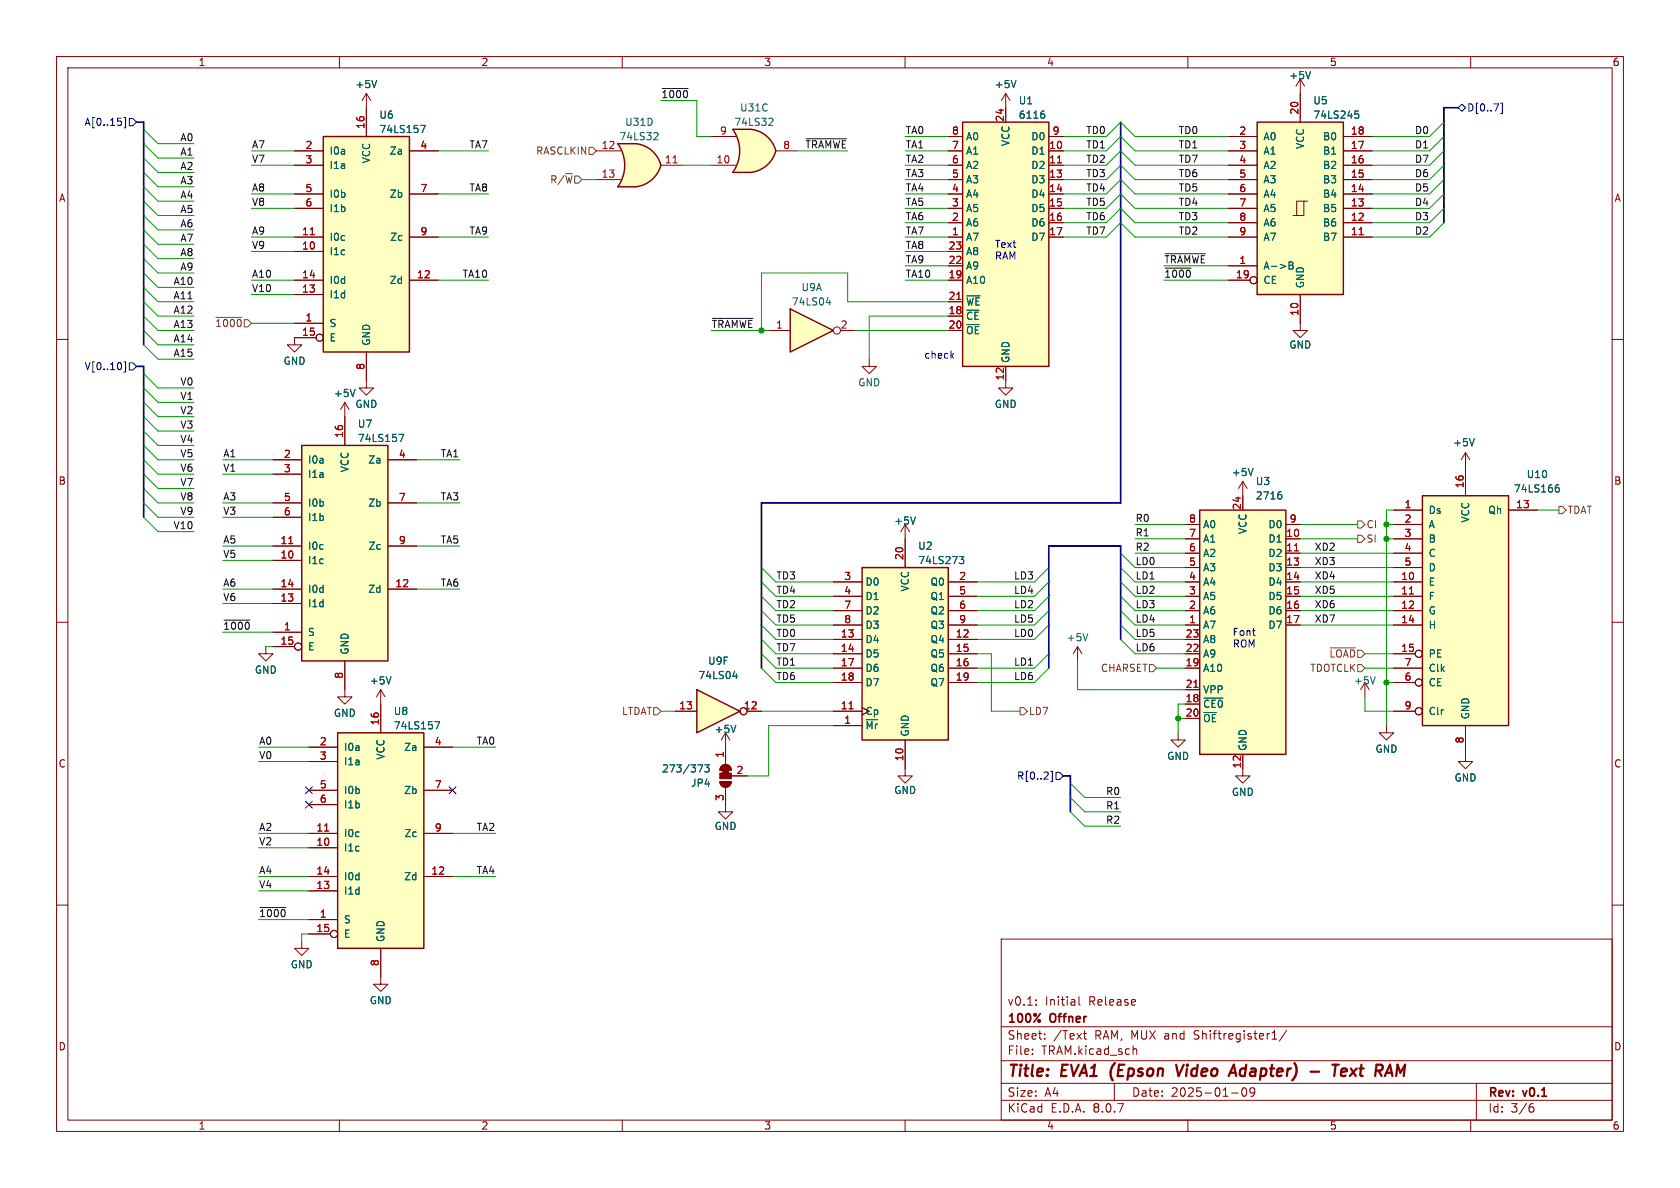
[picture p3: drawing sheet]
<svg xmlns="http://www.w3.org/2000/svg" width="297mm" height="210mm" viewBox="0 0 297 210" stroke-linecap="round" stroke-linejoin="round" font-family="sans-serif">
<g fill="none" stroke="#840000" stroke-width=".18">
<path d="M10 10h277v190h-277zM12 12h273v186h-273zM60 10v2M110 10v2M160 10v2M210 10v2M260 10v2M10 60h2M285 60h2M10 110h2M285 110h2M10 160h2"/>
<path d="M177 166h108v32h-108zM183.2 177.6v.1M183.2 176.8v.1M190.7 176.2v1.3l.3 .2M285 160h2M60 198v2M110 198v2M160 198v2M177 194.5h108M177 191.5h108M177 187.5h108M177 181.5h108"/>
<path d="M182.5 186.3v.1M182.5 185.5v.1M184.7 183.6v.1M184.7 182.8v.1M191.5 182.7h.6M191.7 182.2v1.3l.4 .2M197 191.5v3M200.4 185.5h.5l.1 .9M210 198v2M217.7 193.2h1.2M219.7 192.4a.81 .81 0 0 0 .3 1.4l.2-.1 .2-.5-.2-.8M221 192.4v.5l.1 .3h.4l.3-.3"/>
<path d="M221.7 192.4a.99 .99 0 0 1-.3 1.4h-.3M224.9 183.7h.8M225 182.6l.3-.4v1.5M227.5 182.1l-1.3 2M260 198v2M261 191.5v6.5M270.6 195.7h.4l.2 .3-.1 .5-.5 .1M271 195.1l-.4 .1"/>
</g>
<path d="M196.4 189.3v1.1M207.9 188.2l.4 2 1-2M217.5 189.6h.9M218.1 188.2l.4 2M231.7 189.4h1.5M235.6 188.2h1.1M236.1 188.2l-.2 2M237.1 189.5l1-.1-.1-.4-.2-.1-.5 .1-.2 .9 .2 .3 .6-.1M238.8 188.9l.9 1.3M239.8 188.9l-1.2 1.3M247.6 189.6l-.5-1.4-.3 2" fill="none" stroke="#840000" stroke-width=".4"/>
<path d="M212.1 90.2h15.2v43.2h-15.2z" fill="#ffffc2"/>
<path d="M212.1 90.2h15.2v43.2h-15.2z" fill="none" stroke="#840000" stroke-width=".25"/>
<g fill="none" stroke="#840000" stroke-width=".18">
<path d="M61 71.1l-.8 1.3M61 71.1v2.6M61 71.1l.7 1.3M64.8 67.3v1.3h1.2l-1.2 1.3-1.3-1.3h1.3M209.5 95.3h2.6M209.5 97.8h2.6M209.5 92.7h2.6M219.7 87.6v2.6M227.3 95.3h2.6M227.3 97.8h2.6M227.3 92.7h2.6M209.5 110.5h2.6"/>
<path d="M209.5 100.3h2.6M209.5 102.9h2.6M209.5 105.4h2.6M209.5 108h2.6M209.5 118.1h2.6M209.5 115.6h2.6M209.5 113h2.6M227.3 110.5h2.6M227.3 100.3h2.6M227.3 102.9h2.6M227.3 105.4h2.6M227.3 108h2.6"/>
<path d="M160 135.9v1.3h1.3l-1.3 1.2-1.3-1.2h1.3M209.5 124.5h2.6M209.5 127h2.6M209.5 121.9h2.6M219.7 133.4v2.5"/>
</g>
<path d="M228.8 97.4h.8M211.1 121.5h.7" fill="none" stroke="#a90000" stroke-width=".18"/>
<path d="M62.8 68.8l-.4 1.3M226.2 86.9h.3M226.4 87.4l.2 .3v.3l-.2 .2M212.8 123.4h3.4" fill="none" stroke="#006464" stroke-width=".18"/>
<path d="M152.4 100.3h15.2v30.5h-15.2z" fill="#ffffc2"/>
<path d="M152.4 100.3h15.2v30.5h-15.2z" fill="none" stroke="#840000" stroke-width=".25"/>
<g fill="none" stroke="#840000" stroke-width=".18">
<path d="M153.7 63.5v1.3h1.2l-1.2 1.2-1.3-1.2h1.3M177.8 67.3v1.3h1.3l-1.3 1.3-1.3-1.3h1.3M160 95.3v5M147.3 113h5.1M147.3 115.6h5.1M147.3 118.1h5.1M147.3 102.9h5.1M147.3 105.4h5.1M147.3 108h5.1M147.3 110.5h5.1M167.6 113h5.1M167.6 115.6h5.1"/>
<path d="M167.6 118.1h5.1M167.6 102.9h5.1M167.6 105.4h5.1M167.6 108h5.1M167.6 110.5h5.1M61 121.9v1.3h1.2l-1.2 1.3-1.3-1.3h1.3M147.3 128.3h5.1M147.3 125.7h5.1M147.3 120.7h5.1M160 130.8v5.1M167.6 120.7h5.1"/>
</g>
<path d="M150.1 125.3h.7" fill="none" stroke="#a90000" stroke-width=".18"/>
<path d="M169.6 98.4h.8l-.5 .5 .4 .1 .1 .4-.3 .2h-.3" fill="none" stroke="#006464" stroke-width=".18"/>
<path d="M59.7 129.5h15.2v38.1h-15.2z" fill="#ffffc2"/>
<path d="M59.7 129.5h15.2v38.1h-15.2z" fill="none" stroke="#840000" stroke-width=".25"/>
<g fill="none" stroke="#840000" stroke-width=".18">
<path d="M54.6 132.1h5.1M54.6 134.6h5.1M54.6 139.7h5.1M67.3 124.5v5M74.9 132.1h5.1M74.9 139.7h5.1M54.6 149.9h5.1M54.6 147.3h5.1M54.6 154.9h5.1M54.6 157.5h5.1M54.6 142.2h5.1M74.9 147.3h5.1"/>
<path d="M74.9 154.9h5.1M54.6 162.6h5.1M54.6 165.1h3.8M67.3 167.6v5.1"/>
<circle cx="59.1" cy="165.1" r=".63"/>
</g>
<path d="M57.4 146.9h.7" fill="none" stroke="#a90000" stroke-width=".18"/>
<path d="M76.9 127.6h.8l-.5 1.2" fill="none" stroke="#006464" stroke-width=".18"/>
<path d="M222.2 21.6h15.3v30.5h-15.3z" fill="#ffffc2"/>
<g fill="none" stroke="#840000" stroke-width=".18">
<path d="M229.9 16.5v5.1M217.2 39.4h5M217.2 36.8h5M217.2 34.3h5M217.2 31.8h5M217.2 29.2h5M217.2 26.7h5M217.2 24.1h5M230.5 35.6h-1.3v2.5M231.1 35.6h-.6v2.5h-1.9M237.5 39.4h5.1M237.5 36.8h5.1"/>
<path d="M237.5 34.3h5.1M237.5 31.8h5.1M237.5 29.2h5.1M237.5 26.7h5.1M237.5 24.1h5.1M217.2 47h5M217.2 41.9h5M217.2 49.5h3.8M229.9 52.1v5.1M237.5 41.9h5.1"/>
<circle cx="221.6" cy="49.5" r=".63"/>
</g>
<path d="M222.2 21.6h15.3v30.5h-15.3z" fill="none" stroke="#840000" stroke-width=".25"/>
<path d="M239.6 19.6h.6M239.7 20.1h.3l.2 .3-.1 .4-.4 .1M227.9 46.3h.4l.3 .2-.3 .4 .3 .1v.3l-.2 .3h-.5zM227.9 46.9h.4" fill="none" stroke="#006464" stroke-width=".18"/>
<path d="M240.3 41.5h.7" fill="none" stroke="#a90000" stroke-width=".18"/>
<path d="M53.3 78.7h15.3v38.1h-15.3z" fill="#ffffc2"/>
<path d="M53.3 78.7h15.3v38.1h-15.3z" fill="none" stroke="#840000" stroke-width=".25"/>
<g fill="none" stroke="#840000" stroke-width=".18">
<path d="M61 73.7v5M48.3 99.1h5M48.3 96.5h5M48.3 81.3h5M48.3 83.8h5M48.3 88.9h5M48.3 91.4h5M68.6 96.5h5.1M68.6 81.3h5.1M68.6 88.9h5.1M47 114.3v1.3h1.3l-1.3 1.2-1.3-1.2h1.3M48.3 111.8h5"/>
<path d="M48.3 104.1h5M48.3 106.7h5M48.3 114.3h3.8M61 116.8v5.1M68.6 104.1h5.1M190.5 114.3l-.8 1.3M190.5 114.3v2.5M190.5 114.3l.8 1.3"/>
<circle cx="52.7" cy="114.3" r=".63"/>
</g>
<path d="M51 96.1h.8" fill="none" stroke="#a90000" stroke-width=".18"/>
<path d="M70.5 76.8h.9l-.6 1.2M192.3 112l-.4 1.3" fill="none" stroke="#006464" stroke-width=".18"/>
<path d="M170.2 21.6h15.2v43.2h-15.2z" fill="#ffffc2"/>
<path d="M170.2 21.6h15.2v43.2h-15.2z" fill="none" stroke="#840000" stroke-width=".25"/>
<g fill="none" stroke="#840000" stroke-width=".18">
<path d="M64.8 16.5l-.8 1.3M64.8 16.5v2.6M64.8 16.5l.7 1.3M177.8 16.5v5.1M177.8 16.5l-.8 1.3M177.8 16.5l.8 1.3M229.9 14l-.8 1.2M229.9 14v2.5M229.9 14l.7 1.2M167.6 26.7h2.6M167.6 29.2h2.6M167.6 31.8h2.6"/>
<path d="M167.6 34.3h2.6M167.6 36.8h2.6M167.6 39.4h2.6M167.6 24.1h2.6M185.4 26.7h2.6M185.4 29.2h2.6M185.4 31.8h2.6M185.4 34.3h2.6M185.4 36.8h2.6M185.4 39.4h2.6M185.4 24.1h2.6M52.1 59.7v1.3h1.2l-1.2 1.2-1.3-1.2h1.3"/>
<path d="M167.6 41.9h2.6M167.6 55.9h2.6M167.6 49.5h2.6M167.6 58.4h2.6M167.6 53.3h2.6M167.6 47h2.6M167.6 44.5h2.6M185.4 41.9h2.6M177.8 64.8v2.5M67.3 121.9l-.8 1.3M67.3 121.9v2.6M67.3 121.9l.8 1.3"/>
<path d="M127.3 138.2h2a1.02 1.02 0 0 1-1 1 1.02 1.02 0 0 1-1-1zM127.5 135.4a1.02 1.02 0 0 1 1.2-.2 1.02 1.02 0 0 1 .6 .9h-2zM128.3 139.2v4.3h1.2l-1.2 1.3-1.3-1.3h1.3M128.3 129.5v5.6M128.3 129.5l-.8 1.3M128.3 129.5l.7 1.3M129.3 137.2h2.8M208.3 129.5v1.3h1.2l-1.2 1.3-1.3-1.3h1.3M219.7 135.9v1.3h1.3l-1.3 1.2-1.3-1.2h1.3M241.3 120.7l-.8 1.2M241.3 120.7v2.5M241.3 120.7l.8 1.2"/>
<path d="M53.3 166.4v1.2h1.3l-1.3 1.3-1.2-1.3h1.2M67.3 172.7v1.3h1.3l-1.3 1.3-1.3-1.3h1.3"/>
</g>
<path d="M186.9 28.8h.8M169.2 52.9h.7" fill="none" stroke="#a90000" stroke-width=".18"/>
<path d="M66.6 14.2l-.4 1.3M179.6 14.2l-.4 1.3M184.3 19.6h.3M231.7 12.6l-.4 1.3M184.5 20.1l.2 .3v.3l-.2 .2M170.9 52.3h2.4M69.1 119.6l-.4 1.3M243.1 119.6l-.4 1.3M123.4 135.2h.8l-.5 1.3M124.6 135.2h.8l-.4 .5 .3 .1v.5l-.2 .2-.5-.2M130.1 128.2l-.4 1.3" fill="none" stroke="#006464" stroke-width=".18"/>
<g fill="#840000" stroke="#840000" stroke-width=".18">
<path d="M127.8 136.1h1v.6h-1z"/>
<path d="M127.5 135.4a1.02 1.02 0 0 1 1.2-.2 1.02 1.02 0 0 1 .6 .9h-2z"/>
<path d="M127.3 136.7h2v1h-2z"/>
<path d="M127.3 138.2h2a1.02 1.02 0 0 1-1 1 1.02 1.02 0 0 1-1-1z"/>
</g>
<path d="M251.5 87.6h15.2v40.7h-15.2z" fill="#ffffc2"/>
<path d="M251.5 87.6h15.2v40.7h-15.2z" fill="none" stroke="#840000" stroke-width=".25"/>
<g fill="none" stroke="#840000" stroke-width=".18">
<path d="M246.4 90.2h5.1M246.4 92.7h5.1M246.4 95.3h5.1M246.4 97.8h5.1M259.1 82.6v5M266.7 90.2h5.1M246.4 102.9h5.1M246.4 105.4h5.1M246.4 108h5.1M246.4 110.5h5.1M246.4 115.6h3.8M246.4 100.3h5.1"/>
<path d="M246.4 118.1h5.1M246.4 120.7h3.8M246.4 125.7h3.8M259.1 128.3v5.1"/>
<circle cx="250.8" cy="115.6" r=".63"/>
<circle cx="250.8" cy="120.6" r=".63"/>
<circle cx="250.8" cy="125.7" r=".63"/>
</g>
<path d="M249.2 105h.7" fill="none" stroke="#a90000" stroke-width=".18"/>
<path d="M275.1 86.2h.3l.3 .2-.1 .5h-.5M275.6 85.7l-.5 .1" fill="none" stroke="#006464" stroke-width=".18"/>
<path d="M57.1 24.1h15.3v38.1h-15.3z" fill="#ffffc2"/>
<path d="M57.1 24.1h15.3v38.1h-15.3z" fill="none" stroke="#840000" stroke-width=".25"/>
<g fill="none" stroke="#840000" stroke-width=".18">
<path d="M64.8 19.1v5M52.1 26.7h5M52.1 29.2h5M52.1 34.3h5M52.1 36.8h5M72.4 26.7h5.1M72.4 34.3h5.1M52.1 57.2h5M52.1 44.5h5M52.1 41.9h5M52.1 49.5h5M52.1 52.1h5"/>
<path d="M52.1 59.7h3.8M72.4 41.9h5.1M72.4 49.5h5.1M64.8 62.2v5.1"/>
<circle cx="56.5" cy="59.7" r=".63"/>
</g>
<path d="M54.9 41.5h.7" fill="none" stroke="#a90000" stroke-width=".18"/>
<path d="M74.3 22.2h.9l-.6 1.2" fill="none" stroke="#006464" stroke-width=".18"/>
<path d="M139.7 54.6l7.6 3.8-7.6 3.8z" fill="#ffffc2"/>
<path d="M139.7 54.6l7.6 3.8-7.6 3.8z" fill="none" stroke="#840000" stroke-width=".25"/>
<g fill="none" stroke="#840000" stroke-width=".18">
<path d="M135.9 58.4h3.8M148.6 58.4h2.5"/>
<circle cx="148" cy="58.4" r=".63"/>
</g>
<path d="M146.1 53.5h.8M146.7 53.1v.8" fill="none" stroke="#006464" stroke-width=".18"/>
<path d="M111.8 27.9l5 1.3a5.2 5.2 0 0 1-4.4 3.8z" fill="#ffffc2" stroke="#ffffc2" stroke-width=".18"/>
<path d="M109.2 33h3.2M109.2 25.4h3.2" fill="none" stroke="#ffffc2" stroke-width=".18"/>
<path d="M109.2 25.4h3.2v7.6h-3.2a6.7 6.7 0 0 0 0-7.6z" fill="#ffffc2"/>
<g fill="#ffffc2" stroke="#ffffc2" stroke-width=".18">
<path d="M112.4 25.4a5.1 5.1 0 0 1 4.4 3.8l-4.9 1.3z"/>
<path d="M132.1 25.3l5.1 1.4a5.2 5.2 0 0 1-4.5 3.8z"/>
</g>
<path d="M112.4 25.4h-3.2a6.6 6.6 0 0 1 0 7.6h3.2M112.4 25.4a5.1 5.1 0 0 1 4.4 3.8 5.2 5.2 0 0 1-4.4 3.8" fill="none" stroke="#840000" stroke-width=".25"/>
<path d="M105.4 26.7h4.3M105.4 31.8h4.3M116.8 29.2h3.8M259.1 80l-.8 1.3M259.1 80v2.6M259.1 80l.7 1.3M245.1 128.3v1.2h1.3l-1.3 1.3-1.3-1.3h1.3M259.1 133.4v1.2h1.2l-1.2 1.3-1.3-1.3h1.3" fill="none" stroke="#840000" stroke-width=".18"/>
<path d="M119 28.8h.7" fill="none" stroke="#a90000" stroke-width=".18"/>
<path d="M115.8 23.4l.4 .1 .1 .3-.8 .9h.8M260.6 77.5l-.4 1.3" fill="none" stroke="#006464" stroke-width=".18"/>
<path d="M129.5 30.5h3.2M129.5 22.9h3.2" fill="none" stroke="#ffffc2" stroke-width=".18"/>
<path d="M129.5 22.9h3.2v7.6h-3.2a6.7 6.7 0 0 0 0-7.6z" fill="#ffffc2"/>
<path d="M132.7 22.9a5.1 5.1 0 0 1 4.5 3.8l-5 1.3z" fill="#ffffc2" stroke="#ffffc2" stroke-width=".18"/>
<path d="M129.5 22.9h3.2a5.1 5.1 0 0 1 4.5 3.8 5.2 5.2 0 0 1-4.5 3.8h-3.2a6.6 6.6 0 0 0 0-7.6z" fill="none" stroke="#840000" stroke-width=".25"/>
<path d="M125.7 29.2h4.3M125.7 24.1h4.3M137.2 26.7h3.8M160 92.7l-.7 1.3M160 92.7v2.6M160 92.7l.8 1.3" fill="none" stroke="#840000" stroke-width=".18"/>
<path d="M136.1 20.9l.4 .1 .1 .3-.7 .9h.7M161.8 91.4l-.4 1.3" fill="none" stroke="#006464" stroke-width=".18"/>
<path d="M123.2 121.9l7.6 3.8-7.6 3.8z" fill="#ffffc2"/>
<path d="M123.2 121.9l7.6 3.8-7.6 3.8z" fill="none" stroke="#840000" stroke-width=".25"/>
<g fill="none" stroke="#840000" stroke-width=".18">
<path d="M64.8 19.1v5M177.8 19.1v2.5M229.9 16.5v5.1M52.1 36.8h5M52.1 34.3h5M52.1 29.2h5M52.1 26.7h5M72.4 34.3h5.1M72.4 26.7h5.1M167.6 39.4h2.6M167.6 36.8h2.6M167.6 34.3h2.6"/>
<path d="M167.6 31.8h2.6M167.6 29.2h2.6M167.6 26.7h2.6M167.6 24.1h2.6M185.4 39.4h2.6M185.4 36.8h2.6M185.4 34.3h2.6M185.4 31.8h2.6M185.4 29.2h2.6M185.4 26.7h2.6M185.4 24.1h2.6M217.2 39.4h5"/>
<path d="M217.2 36.8h5M217.2 34.3h5M217.2 31.8h5M217.2 29.2h5M217.2 26.7h5M217.2 24.1h5M237.5 39.4h5.1M237.5 36.8h5.1M237.5 34.3h5.1M237.5 31.8h5.1M237.5 29.2h5.1M237.5 26.7h5.1"/>
<path d="M237.5 24.1h5.1M52.1 41.9h5M52.1 49.5h5M52.1 44.5h5M52.1 57.2h5M52.1 52.1h5M52.1 59.7h3.8M72.4 41.9h5.1M72.4 49.5h5.1M167.6 47h2.6M167.6 41.9h2.6M167.6 49.5h2.6"/>
<path d="M167.6 55.9h2.6M167.6 58.4h2.6M167.6 53.3h2.6M167.6 44.5h2.6M185.4 41.9h2.6M217.2 47h5M217.2 41.9h5M217.2 49.5h3.8M229.9 52.1v6.3h1.2l-1.2 1.3-1.3-1.3h1.3M237.5 41.9h5.1M61 73.7v5M64.8 62.2v5.1"/>
<path d="M177.8 64.8v2.5M48.3 99.1h5M48.3 96.5h5M48.3 81.3h5M48.3 83.8h5M48.3 88.9h5M48.3 91.4h5M68.6 96.5h5.1M68.6 81.3h5.1M68.6 88.9h5.1M160 95.3v5M209.5 95.3h2.6"/>
<path d="M209.5 97.8h2.6M209.5 92.7h2.6M219.7 85.1l-.8 1.3M219.7 85.1v5.1M219.7 85.1l.8 1.3M227.3 95.3h2.6M227.3 97.8h2.6M227.3 92.7h2.6M246.4 95.3h5.1M246.4 97.8h5.1M246.4 92.7h5.1M246.4 90.2h5.1"/>
<path d="M259.1 82.6v5M266.7 90.2h5.1M48.3 111.8h5M48.3 104.1h5M48.3 106.7h5M48.3 114.3h3.8M61 116.8v5.1M68.6 104.1h5.1M147.3 110.5h5.1M147.3 102.9h5.1M147.3 105.4h5.1M147.3 108h5.1"/>
<path d="M147.3 118.1h5.1M147.3 115.6h5.1M147.3 113h5.1M167.6 110.5h5.1M167.6 102.9h5.1M167.6 105.4h5.1M167.6 108h5.1M167.6 118.1h5.1M167.6 115.6h5.1M167.6 113h5.1M209.5 110.5h2.6M209.5 100.3h2.6"/>
<path d="M209.5 102.9h2.6M209.5 105.4h2.6M209.5 108h2.6M209.5 118.1h2.6M209.5 115.6h2.6M209.5 113h2.6M227.3 110.5h2.6M227.3 100.3h2.6M227.3 102.9h2.6M227.3 105.4h2.6M227.3 108h2.6M246.4 110.5h5.1"/>
<path d="M246.4 100.3h5.1M246.4 102.9h5.1M246.4 105.4h5.1M246.4 108h5.1M246.4 118.1h5.1M246.4 115.6h3.8M54.6 132.1h5.1M54.6 134.6h5.1M54.6 139.7h5.1M67.3 124.5v5M74.9 132.1h5.1M74.9 139.7h5.1"/>
<path d="M119.4 125.7h3.8M128.3 132.1v2.5M128.3 139.7v2.5M129.5 137.2h2.6M132.1 125.7h2.5M147.3 125.7h5.1M147.3 128.3h5.1M147.3 120.7h5.1M160 130.8v5.1M167.6 120.7h5.1M209.5 124.5h2.6M209.5 127h2.6"/>
<path d="M209.5 121.9h2.6M219.7 133.4v2.5M246.4 125.7h3.8M246.4 120.7h3.8M259.1 128.3v5.1M54.6 149.9h5.1M54.6 147.3h5.1M54.6 154.9h5.1M54.6 157.5h5.1M54.6 142.2h5.1M74.9 147.3h5.1M74.9 154.9h5.1"/>
<path d="M54.6 162.6h5.1M54.6 165.1h3.8M67.3 167.6v5.1"/>
<circle cx="56.5" cy="59.7" r=".63"/>
<circle cx="221.6" cy="49.5" r=".63"/>
<circle cx="52.7" cy="114.3" r=".63"/>
<circle cx="250.8" cy="115.6" r=".63"/>
<circle cx="131.4" cy="125.7" r=".63"/>
<circle cx="250.8" cy="120.6" r=".63"/>
<circle cx="250.8" cy="125.7" r=".63"/>
<circle cx="59.1" cy="165.1" r=".63"/>
</g>
<g fill="none" stroke="#006464" stroke-width=".18">
<path d="M66.6 14.2l-.4 1.3M179.6 14.2l-.4 1.3M184.3 19.6h.3M231.7 12.6l-.4 1.3M239.6 19.6h.6M74.3 22.2h.9l-.6 1.2M184.5 20.1l.2 .3v.3l-.2 .2M239.7 20.1h.3l.2 .3-.1 .4-.4 .1M170.9 52.3h2.4M227.9 46.3h.4l.3 .2-.3 .4 .3 .1v.3l-.2 .3h-.5zM227.9 46.9h.4M62.8 68.8l-.4 1.3"/>
<path d="M70.5 76.8h.9l-.6 1.2M260.6 77.5l-.4 1.3M161.8 91.4l-.4 1.3M169.6 98.4h.8l-.5 .5 .4 .1 .1 .4-.3 .2h-.3M221.5 82.8l-.4 1.3M226.2 86.9h.3M226.4 87.4l.2 .3v.3l-.2 .2M275.1 86.2h.3l.3 .2-.1 .5h-.5M275.6 85.7l-.5 .1M69.1 119.6l-.4 1.3M129.6 119.5h.8M130.2 119.1v.9"/>
<path d="M76.9 127.6h.8l-.5 1.2M123.4 135.2h.8l-.5 1.3M124.6 135.2h.8l-.4 .5 .3 .1v.5l-.2 .2-.5-.2M130.1 128.2l-.4 1.3M212.8 123.4h3.4"/>
</g>
<path d="M104.1 26h.7l.6 .7-.6 .6h-.7zM38.2 56.1h4.6M240 94.6h.7l.6 .7-.6 .6h-.7zM240 92.1h.7l.6 .6-.6 .6h-.7zM275.6 89.5h.6l.7 .7-.7 .6h-.6zM203.2 117.5h.6l.7 .6-.7 .6h-.6zM235.1 114.5h4.5M240 117.5h.7l.6 .6-.6 .6h-.7zM115.6 125.1h.6l.6 .6-.6 .7h-.6zM180.3 125.1h.7l.6 .6-.6 .7h-.7z" fill="none" stroke="#725600" stroke-width=".18"/>
<g fill="none" stroke="#000084" stroke-width=".18">
<path d="M257.8 19.1l.6-.7 .7 .7-.7 .6zM265.3 18.2h.3v1.9h-.3M21.4 21.5v.5M21.9 20.8h.3v1.8h-.3M22.9 21h.6l.6 .6-.6 .6h-.6zM21.4 64.3v.8M21.9 64h.3v1.8h-.3M22.9 64.1h.6l.6 .7-.6 .6h-.6zM54 139.1l1.2 1.2M55.2 139.1l-1.2 1.2M79.4 139.1l1.2 1.2M80.6 139.1l-1.2 1.2"/>
<path d="M185.7 136.3h.3v1.9h-.3M186.7 136.5h.6l.7 .7-.7 .6h-.6zM54 141.6l1.2 1.2M55.2 141.6l-1.2 1.2"/>
</g>
<path d="M117.1 15.6h4.6M142.5 24.5h7.1M126 56.3h7.1M206 44.9h7.1M206 47.4h4.6M39.6 109.6h4.6M45.9 160.4h4.6" fill="none" stroke="#0f0f0f" stroke-width=".18"/>
<path d="M168.2 62.8l.4 .5M168.6 62.5l-.5 .5" fill="none" stroke="#0000c2" stroke-width=".18"/>
<path d="M257.8 19.1h-2.5v20.3M24.1 21.6h1.3v39.4M198.1 21.6v67.3h-63.5v29.2M24.1 64.8h1.3v26.6M198.1 113v-16.5h-12.7v21.6M188 137.2h1.2v6.3" fill="none" stroke="#000084" stroke-width=".3"/>
<g fill="none" stroke="#009600" stroke-width=".18">
<path d="M116.8 17.8h6.4v6.3h2.5M25.4 27.9l2.5 2.6h6.4M25.4 38.1l2.5 2.5h6.4M25.4 33l2.5 2.6h6.4M25.4 35.6l2.5 2.5h6.4M25.4 30.5l2.5 2.5h6.4M25.4 22.9l2.5 2.5h6.4M25.4 25.4l2.5 2.5h6.4M44.4 34.3h7.7M44.4 36.8h7.7M44.4 26.7h7.7M44.4 29.2h7.7"/>
<path d="M77.5 34.3h8.9M77.5 26.7h8.9M102.9 31.8h2.5M120.6 29.2h5.1M141 26.7h8.9M160 34.3h7.6M160 36.8h7.6M160 39.4h7.6M160 26.7h7.6M160 29.2h7.6M160 24.1h7.6M160 31.8h7.6"/>
<path d="M188 34.3h7.6l2.5-2.5 2.6 2.5h16.5M188 36.8h7.6l2.5-2.5 2.6 2.5h16.5M188 39.4h7.6l2.5-2.6 2.6 2.6h16.5M188 26.7h7.6l2.5-2.6 2.6 2.6h16.5M188 29.2h7.6l2.5-2.5 2.6 2.5h16.5M188 24.1h7.6l2.5-2.5 2.6 2.5h16.5M188 31.8h7.6l2.5-2.6 2.6 2.6h16.5M255.3 31.8l-2.6 2.5h-10.1M255.3 34.3l-2.6 2.5h-10.1M255.3 39.4l-2.6 2.5h-10.1M255.3 36.8l-2.6 2.6h-10.1M255.3 24.1l-2.6 2.6h-10.1"/>
<path d="M255.3 26.7l-2.6 2.5h-10.1M255.3 21.6l-2.6 2.5h-10.1M255.3 29.2l-2.6 2.6h-10.1M25.4 58.4l2.5 2.6h6.4M25.4 55.9l2.5 2.5h6.4M25.4 43.2l2.5 2.5h6.4M25.4 40.6l2.5 2.6h6.4M25.4 45.7l2.5 2.6h6.4M25.4 48.3l2.5 2.5h6.4M25.4 53.3l2.5 2.6h6.4M25.4 50.8l2.5 2.5h6.4M44.4 41.9h7.7"/>
<path d="M44.4 49.5h7.7M44.4 44.5h7.7M44.4 57.2h7.7M44.4 52.1h7.7M77.5 41.9h8.9M77.5 49.5h8.9M151.1 58.4h16.5M160 41.9h7.6M160 49.5h7.6M160 44.5h7.6M160 47h7.6M167.6 53.3h-17.7v-5h-15.3v10.1h-8.9"/>
<path d="M167.6 55.9h-13.9v7.6M188 41.9h7.6l2.5-2.5 2.6 2.5h16.5M205.7 49.5h11.5M205.7 47h11.5M25.4 78.7l2.5 2.6h6.4M25.4 66l2.5 2.6h6.4M25.4 61l2.5 2.5h6.4M25.4 68.6l2.5 2.5h6.4M25.4 71.1l2.5 2.6h6.4M25.4 73.7l2.5 2.5h6.4M25.4 76.2l2.5 2.5h6.4M25.4 86.4l2.5 2.5h6.4"/>
<path d="M25.4 81.3l2.5 2.5h6.4M25.4 88.9l2.5 2.5h6.4M25.4 91.4l2.5 2.6h6.4M25.4 83.8l2.5 2.6h6.4M39.4 81.3h8.9M39.4 96.5h8.9M39.4 88.9h8.9M39.4 83.8h8.9M39.4 99.1h8.9M39.4 91.4h8.9M73.7 81.3h7.6M73.7 96.5h7.6"/>
<path d="M73.7 88.9h7.6M198.1 97.8l2.6 2.5h8.8M200.7 97.8h8.8M200.7 95.3h8.8M200.7 92.7h8.8M229.9 97.8h16.5M229.9 95.3h10.1M229.9 92.7h10.1M245.1 95.3h1.3M245.1 92.7h1.3M246.4 90.2h-1.3v38.1M271.8 90.2h3.8"/>
<path d="M39.4 104.1h8.9M39.4 111.8h8.9M39.4 106.7h8.9M47 114.3h1.3M73.7 104.1h7.6M134.6 115.6l2.6 2.5h10.1M134.6 100.3l2.6 2.6h10.1M134.6 110.5l2.6 2.5h10.1M134.6 108l2.6 2.5h10.1M134.6 102.9l2.6 2.5h10.1M134.6 105.4l2.6 2.6h10.1M134.6 118.1l2.6 2.6h10.1"/>
<path d="M134.6 113l2.6 2.6h10.1M172.7 115.6h2.6v10.1h5M185.4 115.6l-2.5 2.5h-10.2M185.4 100.3l-2.5 2.6h-10.2M185.4 110.5l-2.5 2.5h-10.2M185.4 108l-2.5 2.5h-10.2M185.4 102.9l-2.5 2.5h-10.2M185.4 105.4l-2.5 2.6h-10.2M185.4 118.1l-2.5 2.6h-10.2M190.5 116.8v5.1h19M198.1 100.3l2.6 2.6h8.8M198.1 110.5l2.6 2.5h8.8"/>
<path d="M198.1 108l2.6 2.5h8.8M198.1 102.9l2.6 2.5h8.8M198.1 105.4l2.6 2.6h8.8M198.1 113l2.6 2.6h8.8M204.5 118.1h5M229.9 102.9h16.5M229.9 110.5h16.5M229.9 105.4h16.5M229.9 108h16.5M229.9 100.3h16.5M241.3 118.1h5.1M241.3 115.6h5.1"/>
<path d="M45.7 134.6h8.9M45.7 132.1h8.9M80 132.1h7.6M116.8 125.7h2.6M134.6 125.7h12.7M147.3 128.3h-11.4v8.9h-3.8M189.2 138.4l2.6 2.6h6.3M208.3 127h1.2M209.5 124.5h-1.2v5M241.3 123.2v2.5h5.1M245.1 120.7h1.3M45.7 154.9h8.9"/>
<path d="M45.7 149.9h8.9M45.7 147.3h8.9M45.7 157.5h8.9M80 154.9h7.6M80 147.3h7.6M189.2 141l2.6 2.5h6.3M189.2 143.5l2.6 2.6h6.3M45.7 162.6h8.9M54.6 165.1h-1.3v1.3"/>
</g>
<path d="M186.9 28.8h.8M54.9 41.5h.7M169.2 52.9h.7M240.3 41.5h.7M51 96.1h.8M228.8 97.4h.8M249.2 105h.7M150.1 125.3h.7M211.1 121.5h.7M57.4 146.9h.7" fill="none" stroke="#a90000" stroke-width=".18"/>
<g fill="#009600" stroke="#009600" stroke-width=".18">
<circle cx="245.1" cy="92.7" r=".46"/>
<circle cx="208.3" cy="127" r=".46"/>
<circle cx="245.1" cy="120.7" r=".46"/>
<circle cx="245.1" cy="95.3" r=".46"/>
</g>
<g font-size="2.8" fill="#840000">
<text x="178" y="190.9">Title:</text>
<text x="187.7" y="190.9">EVA1</text>
<text x="197.1" y="190.9">(Epson</text>
<text x="209.6" y="190.9">Video</text>
<text x="220" y="190.9">Adapter)</text>
<text x="239.7" y="190.9">Text</text>
<text x="248" y="190.9">RAM</text>
</g>
<g font-size="2.1" fill="#840000">
<text x="178" y="178">v0.1:</text>
<text x="184.7" y="178">Initial</text>
<text x="192.5" y="178">Release</text>
<text x="178" y="184">Sheet:</text>
<text x="178" y="181.2">100%</text>
<text x="185.7" y="181.2">Offner</text>
<text x="186.2" y="184">/Text</text>
<text x="193.6" y="184">RAM, MUX and</text>
<text x="211.5" y="184">Shiftregister1/</text>
<text x="178" y="186.7">File:</text>
<text x="184.1" y="186.7">TRAM.kicad_sch</text>
<text x="178" y="196.9">KiCad</text>
<text x="178" y="194.1">Size:</text>
<text x="184.7" y="194.1">A4</text>
<text x="185.7" y="196.9">E.D.A.</text>
<text x="193.3" y="196.9">8.0.7</text>
<text x="200" y="194.1">Date:</text>
<text x="207" y="194.1">2025-01-09</text>
<text x="263" y="194.3">Rev:</text>
<text x="263" y="196.9">Id:</text>
<text x="267.1" y="196.9">3/6</text>
<text x="269.4" y="194.3">v0.1</text>
</g>
<g font-size="1.8" fill="#840000">
<text x="35" y="11.9">1</text>
<text x="85" y="11.9">2</text>
<text x="135" y="11.9">3</text>
<text x="185" y="11.9">4</text>
<text x="235" y="11.9">5</text>
<text x="285" y="11.9">6</text>
<text x="10.3" y="35.9">A</text>
<text x="285.3" y="35.9">A</text>
<text x="10.3" y="85.9">B</text>
<text x="285.3" y="85.9">B</text>
<text x="10.3" y="135.9">C</text>
<text x="285.3" y="135.9">C</text>
<text x="10.3" y="185.9">D</text>
<text x="285.3" y="185.9">D</text>
<text x="35" y="199.9">1</text>
<text x="85" y="199.9">2</text>
<text x="135" y="199.9">3</text>
<text x="185" y="199.9">4</text>
<text x="235" y="199.9">5</text>
<text x="285" y="199.9">6</text>
</g>
<g font-size="1.8" fill="#006464">
<text x="62.7" y="15.8">+5V</text>
<text x="175.8" y="15.8">+5V</text>
<text x="227.8" y="14.2">+5V</text>
<text x="67" y="23.7">74LS157</text>
<text x="67" y="21.2">U6</text>
<text x="110.4" y="22.5">U31D</text>
<text x="129.7" y="22.5">74LS32</text>
<text x="130.7" y="19.9">U31C</text>
<text x="180" y="18.6">U1</text>
<text x="180" y="21.2">6116</text>
<text x="232.1" y="21.2">74LS245</text>
<text x="232.1" y="18.6">U5</text>
<text x="58.2" y="27.5">I0a</text>
<text x="65.6" y="29" transform="rotate(-90 65.6 29)">VCC</text>
<text x="68.8" y="27.5">Za</text>
<text x="109.4" y="25">74LS32</text>
<text x="170.7" y="27.5">A1</text>
<text x="170.7" y="25">A0</text>
<text x="178.7" y="25.9" transform="rotate(-90 178.7 25.9)">VCC</text>
<text x="182.2" y="27.5">D1</text>
<text x="182.2" y="25">D0</text>
<text x="223.3" y="25">A0</text>
<text x="223.3" y="27.5">A1</text>
<text x="230.7" y="26.4" transform="rotate(-90 230.7 26.4)">VCC</text>
<text x="233.8" y="27.5">B1</text>
<text x="233.8" y="25">B0</text>
<text x="58.2" y="30.1">I1a</text>
<text x="58.2" y="35.2">I0b</text>
<text x="68.8" y="35.2">Zb</text>
<text x="170.7" y="35.2">A4</text>
<text x="170.7" y="32.6">A3</text>
<text x="170.7" y="30.1">A2</text>
<text x="182.2" y="30.1">D2</text>
<text x="182.2" y="32.6">D3</text>
<text x="182.2" y="35.2">D4</text>
<text x="223.3" y="30.1">A2</text>
<text x="223.3" y="32.6">A3</text>
<text x="223.3" y="35.2">A4</text>
<text x="233.8" y="35.2">B4</text>
<text x="233.8" y="32.6">B3</text>
<text x="233.8" y="30.1">B2</text>
<text x="58.2" y="37.7">I1b</text>
<text x="170.7" y="40.2">A6</text>
<text x="170.7" y="37.7">A5</text>
<text x="182.2" y="37.7">D5</text>
<text x="182.2" y="40.2">D6</text>
<text x="223.3" y="37.7">A5</text>
<text x="223.3" y="40.2">A6</text>
<text x="233.8" y="40.2">B6</text>
<text x="233.8" y="37.7">B5</text>
<text x="58.2" y="45.3">I1c</text>
<text x="58.2" y="42.8">I0c</text>
<text x="68.9" y="42.8">Zc</text>
<text x="170.7" y="42.8">A7</text>
<text x="170.7" y="47.9">A9</text>
<text x="170.7" y="45.3">A8</text>
<text x="182.2" y="42.8">D7</text>
<text x="223.3" y="47.9">A-&gt;B</text>
<text x="223.3" y="42.8">A7</text>
<text x="233.8" y="42.8">B7</text>
<text x="58.2" y="52.9">I1d</text>
<text x="58.2" y="50.4">I0d</text>
<text x="68.8" y="50.4">Zd</text>
<text x="141.6" y="51.7">U9A</text>
<text x="170.7" y="50.4">A10</text>
<text x="223.3" y="50.4">CE</text>
<text x="230.7" y="51.1" transform="rotate(-90 230.7 51.1)">GND</text>
<text x="58.2" y="58">S</text>
<text x="139.9" y="54.2">74LS04</text>
<text x="170.7" y="56.7">~{CE}</text>
<text x="170.7" y="59.3">~{OE}</text>
<text x="170.7" y="54.2">~{WE}</text>
<text x="50" y="64.7">GND</text>
<text x="58.2" y="60.6">E</text>
<text x="65.6" y="61.2" transform="rotate(-90 65.6 61.2)">GND</text>
<text x="178.7" y="64.3" transform="rotate(-90 178.7 64.3)">GND</text>
<text x="227.8" y="61.8">GND</text>
<text x="58.9" y="70.4">+5V</text>
<text x="151.6" y="68.5">GND</text>
<text x="62.7" y="72.3">GND</text>
<text x="63.2" y="75.8">U7</text>
<text x="175.8" y="72.3">GND</text>
<text x="54.4" y="82.1">I0a</text>
<text x="61.8" y="83.6" transform="rotate(-90 61.8 83.6)">VCC</text>
<text x="63.2" y="78.3">74LS157</text>
<text x="65" y="82.1">Za</text>
<text x="256.8" y="79.1">+5V</text>
<text x="54.4" y="84.7">I1a</text>
<text x="54.4" y="89.8">I0b</text>
<text x="65" y="89.8">Zb</text>
<text x="217.7" y="84.4">+5V</text>
<text x="221.9" y="86">U3</text>
<text x="221.9" y="88.5">2716</text>
<text x="267.5" y="87.3">74LS166</text>
<text x="269.8" y="84.7">U10</text>
<text x="54.4" y="92.3">I1b</text>
<text x="158" y="92.9">+5V</text>
<text x="212.6" y="93.6">A0</text>
<text x="220.6" y="94.5" transform="rotate(-90 220.6 94.5)">VCC</text>
<text x="224.1" y="93.6">D0</text>
<text x="252.5" y="91">Ds</text>
<text x="252.5" y="93.6">A</text>
<text x="259.9" y="92.5" transform="rotate(-90 259.9 92.5)">VCC</text>
<text x="263" y="91">Qh</text>
<text x="54.4" y="99.9">I1c</text>
<text x="54.4" y="97.4">I0c</text>
<text x="65.1" y="97.4">Zc</text>
<text x="162.2" y="99.9">74LS273</text>
<text x="162.2" y="97.4">U2</text>
<text x="212.6" y="101.2">A3</text>
<text x="212.6" y="98.7">A2</text>
<text x="212.6" y="96.1">A1</text>
<text x="224.1" y="96.1">D1</text>
<text x="224.1" y="98.7">D2</text>
<text x="224.1" y="101.2">D3</text>
<text x="252.5" y="96.1">B</text>
<text x="252.5" y="98.7">C</text>
<text x="252.5" y="101.2">D</text>
<text x="54.4" y="107.5">I1d</text>
<text x="54.4" y="105">I0d</text>
<text x="65" y="105">Zd</text>
<text x="152.9" y="103.7">D0</text>
<text x="152.9" y="106.3">D1</text>
<text x="160.9" y="104.7" transform="rotate(-90 160.9 104.7)">VCC</text>
<text x="164.4" y="103.7">Q0</text>
<text x="164.4" y="106.3">Q1</text>
<text x="212.6" y="106.3">A5</text>
<text x="212.6" y="103.7">A4</text>
<text x="224.1" y="103.7">D4</text>
<text x="224.1" y="106.3">D5</text>
<text x="252.5" y="103.7">E</text>
<text x="252.5" y="106.3">F</text>
<text x="54.4" y="112.6">S</text>
<text x="152.9" y="113.9">D4</text>
<text x="152.9" y="108.8">D2</text>
<text x="152.9" y="111.4">D3</text>
<text x="164.4" y="113.9">Q4</text>
<text x="164.4" y="108.8">Q2</text>
<text x="164.4" y="111.4">Q3</text>
<text x="188.5" y="113.6">+5V</text>
<text x="212.6" y="111.4">A7</text>
<text x="212.6" y="108.8">A6</text>
<text x="212.6" y="113.9">A8</text>
<text x="224.1" y="108.8">D6</text>
<text x="224.1" y="111.4">D7</text>
<text x="252.5" y="108.8">G</text>
<text x="252.5" y="111.4">H</text>
<text x="45" y="119.3">GND</text>
<text x="54.4" y="115.2">E</text>
<text x="61.8" y="115.8" transform="rotate(-90 61.8 115.8)">GND</text>
<text x="125.1" y="117.7">U9F</text>
<text x="152.9" y="116.4">D5</text>
<text x="152.9" y="119">D6</text>
<text x="164.4" y="116.4">Q5</text>
<text x="164.4" y="119">Q6</text>
<text x="212.6" y="119">A10</text>
<text x="212.6" y="116.4">A9</text>
<text x="252.5" y="116.4">PE</text>
<text x="252.5" y="119">Clk</text>
<text x="65.3" y="121.2">+5V</text>
<text x="123.4" y="120.2">74LS04</text>
<text x="152.9" y="121.5">D7</text>
<text x="164.4" y="121.5">Q7</text>
<text x="212.6" y="125.3">~{CE0}</text>
<text x="212.6" y="122.8">VPP</text>
<text x="239.3" y="121.2">+5V</text>
<text x="252.5" y="121.5">CE</text>
<text x="58.9" y="126.9">GND</text>
<text x="69.5" y="129.1">74LS157</text>
<text x="69.5" y="126.6">U8</text>
<text x="126.2" y="129.8">+5V</text>
<text x="152.9" y="129.1">~{Mr}</text>
<text x="152.9" y="126.6">Cp</text>
<text x="160.9" y="130.3" transform="rotate(-90 160.9 130.3)">GND</text>
<text x="212.6" y="127.9">~{OE}</text>
<text x="252.5" y="126.6">Clr</text>
<text x="259.9" y="127.3" transform="rotate(-90 259.9 127.3)">GND</text>
<text x="60.7" y="132.9">I0a</text>
<text x="60.7" y="135.5">I1a</text>
<text x="68.2" y="134.4" transform="rotate(-90 68.2 134.4)">VCC</text>
<text x="71.4" y="132.9">Za</text>
<text x="116.9" y="136.8">273/373</text>
<text x="206.2" y="134.5">GND</text>
<text x="220.6" y="132.8" transform="rotate(-90 220.6 132.8)">GND</text>
<text x="243.1" y="133.3">GND</text>
<text x="60.7" y="140.6">I0b</text>
<text x="60.7" y="143.1">I1b</text>
<text x="71.4" y="140.6">Zb</text>
<text x="122.1" y="139.3">JP4</text>
<text x="158" y="140.6">GND</text>
<text x="217.7" y="140.9">GND</text>
<text x="257" y="138.3">GND</text>
<text x="60.7" y="148.2">I0c</text>
<text x="71.4" y="148.2">Zc</text>
<text x="126.2" y="146.9">GND</text>
<text x="60.7" y="150.7">I1c</text>
<text x="60.7" y="155.8">I0d</text>
<text x="71.4" y="155.8">Zd</text>
<text x="60.7" y="158.3">I1d</text>
<text x="60.7" y="163.4">S</text>
<text x="60.7" y="166">E</text>
<text x="68.2" y="166.6" transform="rotate(-90 68.2 166.6)">GND</text>
<text x="51.3" y="171.4">GND</text>
<text x="65.3" y="177.7">GND</text>
</g>
<g font-size="1.8" fill="#0f0f0f">
<text x="116.8" y="17.4">~{1000}</text>
<text x="160" y="23.8">TA0</text>
<text x="191.9" y="23.8">TD0</text>
<text x="208.3" y="23.8">TD0</text>
<text x="250" y="23.8">D0</text>
<text x="31.8" y="27.6">A1</text>
<text x="31.8" y="25.1">A0</text>
<text x="44.4" y="26.3">A7</text>
<text x="44.4" y="28.9">V7</text>
<text x="82.9" y="26.3">TA7</text>
<text x="142.3" y="26.3">~{TRAMWE}</text>
<text x="160" y="26.3">TA1</text>
<text x="160" y="28.9">TA2</text>
<text x="191.9" y="28.9">TD2</text>
<text x="191.9" y="26.3">TD1</text>
<text x="208.3" y="28.9">TD7</text>
<text x="208.3" y="26.3">TD1</text>
<text x="250" y="26.3">D1</text>
<text x="250" y="28.9">D7</text>
<text x="31.8" y="32.7">A3</text>
<text x="31.8" y="35.2">A4</text>
<text x="31.8" y="30.1">A2</text>
<text x="44.4" y="33.9">A8</text>
<text x="82.9" y="33.9">TA8</text>
<text x="160" y="33.9">TA4</text>
<text x="160" y="31.4">TA3</text>
<text x="191.9" y="33.9">TD4</text>
<text x="191.9" y="31.4">TD3</text>
<text x="208.3" y="31.4">TD6</text>
<text x="208.3" y="33.9">TD5</text>
<text x="250" y="33.9">D5</text>
<text x="250" y="31.4">D6</text>
<text x="31.8" y="37.8">A5</text>
<text x="31.8" y="40.3">A6</text>
<text x="44.4" y="41.6">A9</text>
<text x="44.4" y="36.5">V8</text>
<text x="82.9" y="41.6">TA9</text>
<text x="160" y="39">TA6</text>
<text x="160" y="36.5">TA5</text>
<text x="160" y="41.6">TA7</text>
<text x="191.9" y="36.5">TD5</text>
<text x="191.9" y="41.6">TD7</text>
<text x="191.9" y="39">TD6</text>
<text x="208.3" y="36.5">TD4</text>
<text x="208.3" y="39">TD3</text>
<text x="208.3" y="41.6">TD2</text>
<text x="250" y="36.5">D4</text>
<text x="250" y="41.6">D2</text>
<text x="250" y="39">D3</text>
<text x="31.8" y="45.4">A8</text>
<text x="31.8" y="47.9">A9</text>
<text x="31.8" y="42.8">A7</text>
<text x="44.4" y="44.1">V9</text>
<text x="160" y="46.6">TA9</text>
<text x="160" y="44.1">TA8</text>
<text x="205.7" y="46.6">~{TRAMWE}</text>
<text x="30.6" y="53">A11</text>
<text x="30.6" y="50.5">A10</text>
<text x="44.4" y="51.7">V10</text>
<text x="44.4" y="49.2">A10</text>
<text x="81.7" y="49.2">TA10</text>
<text x="160" y="49.2">TA10</text>
<text x="205.7" y="49.2">~{1000}</text>
<text x="30.6" y="55.5">A12</text>
<text x="30.6" y="58.1">A13</text>
<text x="30.6" y="63.2">A15</text>
<text x="30.6" y="60.6">A14</text>
<text x="31.8" y="68.2">V0</text>
<text x="31.8" y="70.8">V1</text>
<text x="31.8" y="73.3">V2</text>
<text x="31.8" y="75.9">V3</text>
<text x="31.8" y="83.5">V6</text>
<text x="31.8" y="80.9">V5</text>
<text x="31.8" y="78.4">V4</text>
<text x="39.4" y="80.9">A1</text>
<text x="39.4" y="83.5">V1</text>
<text x="77.8" y="80.9">TA1</text>
<text x="31.8" y="86">V7</text>
<text x="31.8" y="88.6">V8</text>
<text x="39.4" y="88.6">A3</text>
<text x="77.8" y="88.6">TA3</text>
<text x="30.6" y="93.6">V10</text>
<text x="31.8" y="91.1">V9</text>
<text x="39.4" y="91.1">V3</text>
<text x="200.7" y="94.9">R1</text>
<text x="200.7" y="92.4">R0</text>
<text x="39.4" y="96.2">A5</text>
<text x="39.4" y="98.7">V5</text>
<text x="77.8" y="96.2">TA5</text>
<text x="200.7" y="97.4">R2</text>
<text x="200.7" y="100">LD0</text>
<text x="232.3" y="100">XD3</text>
<text x="232.3" y="97.4">XD2</text>
<text x="39.4" y="106.3">V6</text>
<text x="39.4" y="103.8">A6</text>
<text x="77.8" y="103.8">TA6</text>
<text x="137.2" y="102.5">TD3</text>
<text x="137.2" y="107.6">TD2</text>
<text x="137.2" y="105.1">TD4</text>
<text x="179.2" y="102.5">LD3</text>
<text x="179.2" y="105.1">LD4</text>
<text x="179.2" y="107.6">LD2</text>
<text x="200.7" y="107.6">LD3</text>
<text x="200.7" y="105.1">LD2</text>
<text x="200.7" y="102.5">LD1</text>
<text x="232.3" y="105.1">XD5</text>
<text x="232.3" y="107.6">XD6</text>
<text x="232.3" y="102.5">XD4</text>
<text x="39.4" y="111.4">~{1000}</text>
<text x="137.2" y="110.1">TD5</text>
<text x="137.2" y="112.7">TD0</text>
<text x="179.2" y="110.1">LD5</text>
<text x="179.2" y="112.7">LD0</text>
<text x="200.7" y="110.1">LD4</text>
<text x="200.7" y="112.7">LD5</text>
<text x="232.3" y="110.1">XD7</text>
<text x="137.2" y="117.8">TD1</text>
<text x="137.2" y="115.2">TD7</text>
<text x="179.2" y="117.8">LD1</text>
<text x="200.7" y="115.2">LD6</text>
<text x="137.2" y="120.3">TD6</text>
<text x="179.2" y="120.3">LD6</text>
<text x="45.7" y="131.7">A0</text>
<text x="84.2" y="131.7">TA0</text>
<text x="45.7" y="134.3">V0</text>
<text x="195.4" y="143.2">R1</text>
<text x="195.4" y="140.6">R0</text>
<text x="45.7" y="147">A2</text>
<text x="45.7" y="149.5">V2</text>
<text x="84.2" y="147">TA2</text>
<text x="195.4" y="145.7">R2</text>
<text x="45.7" y="154.6">A4</text>
<text x="84.2" y="154.6">TA4</text>
<text x="45.7" y="157.1">V4</text>
<text x="45.7" y="162.2">~{1000}</text>
</g>
<g font-size="1.8" fill="#000084">
<text x="14.8" y="22.5">A[0..15]</text>
<text x="259.3" y="19.9">D[0..7]</text>
<text x="14.8" y="65.6">V[0..10]</text>
<text x="179.7" y="138">R[0..2]</text>
</g>
<g font-size="1.8" fill="#a90000">
<text x="64.5" y="22.9" transform="rotate(-90 64.5 22.9)">16</text>
<text x="127.2" y="23.9">9</text>
<text x="168.2" y="23.9">8</text>
<text x="177.5" y="21.6" transform="rotate(-90 177.5 21.6)">24</text>
<text x="186" y="23.9">9</text>
<text x="219" y="23.9">2</text>
<text x="229.6" y="20.4" transform="rotate(-90 229.6 20.4)">20</text>
<text x="238.7" y="23.9">18</text>
<text x="53.9" y="26.4">2</text>
<text x="53.9" y="29">3</text>
<text x="74.2" y="26.4">4</text>
<text x="106.3" y="26.4">12</text>
<text x="117.4" y="29">11</text>
<text x="126.6" y="29">10</text>
<text x="138.4" y="26.4">8</text>
<text x="168.2" y="29">6</text>
<text x="168.2" y="26.4">7</text>
<text x="185.4" y="26.4">10</text>
<text x="185.4" y="29">11</text>
<text x="219" y="26.4">3</text>
<text x="219" y="29">4</text>
<text x="238.7" y="29">16</text>
<text x="238.7" y="26.4">17</text>
<text x="53.9" y="34">5</text>
<text x="74.2" y="34">7</text>
<text x="106.3" y="31.5">13</text>
<text x="168.2" y="34">4</text>
<text x="168.2" y="31.5">5</text>
<text x="185.4" y="31.5">13</text>
<text x="185.4" y="34">14</text>
<text x="219" y="31.5">5</text>
<text x="219" y="34">6</text>
<text x="238.7" y="34">14</text>
<text x="238.7" y="31.5">15</text>
<text x="53.3" y="41.7">11</text>
<text x="53.9" y="36.6">6</text>
<text x="74.2" y="41.7">9</text>
<text x="168.2" y="41.7">1</text>
<text x="168.2" y="39.1">2</text>
<text x="168.2" y="36.6">3</text>
<text x="185.4" y="36.6">15</text>
<text x="185.4" y="39.1">16</text>
<text x="185.4" y="41.7">17</text>
<text x="219" y="36.6">7</text>
<text x="219" y="39.1">8</text>
<text x="219" y="41.7">9</text>
<text x="238.7" y="41.7">11</text>
<text x="238.7" y="39.1">12</text>
<text x="238.7" y="36.6">13</text>
<text x="53.3" y="44.2">10</text>
<text x="167.6" y="46.7">22</text>
<text x="167.6" y="44.2">23</text>
<text x="219" y="46.7">1</text>
<text x="53.3" y="51.8">13</text>
<text x="53.3" y="49.3">14</text>
<text x="73.6" y="49.3">12</text>
<text x="167.6" y="49.3">19</text>
<text x="167.6" y="53.1">21</text>
<text x="218.4" y="49.3">19</text>
<text x="53.3" y="59.4">15</text>
<text x="53.9" y="56.9">1</text>
<text x="137.1" y="58.2">1</text>
<text x="148.5" y="58.2">2</text>
<text x="167.6" y="55.6">18</text>
<text x="167.6" y="58.2">20</text>
<text x="229.6" y="55.9" transform="rotate(-90 229.6 55.9)">10</text>
<text x="64.5" y="65.5" transform="rotate(-90 64.5 65.5)">8</text>
<text x="177.5" y="67.4" transform="rotate(-90 177.5 67.4)">12</text>
<text x="60.7" y="77.5" transform="rotate(-90 60.7 77.5)">16</text>
<text x="50.1" y="81">2</text>
<text x="50.1" y="83.6">3</text>
<text x="70.4" y="81">4</text>
<text x="50.1" y="88.6">5</text>
<text x="70.4" y="88.6">7</text>
<text x="248.2" y="89.9">1</text>
<text x="258.8" y="86.4" transform="rotate(-90 258.8 86.4)">16</text>
<text x="267.9" y="89.9">13</text>
<text x="50.1" y="91.2">6</text>
<text x="210.1" y="95">7</text>
<text x="210.1" y="92.5">8</text>
<text x="219.5" y="90.2" transform="rotate(-90 219.5 90.2)">24</text>
<text x="227.3" y="95">10</text>
<text x="227.9" y="92.5">9</text>
<text x="248.2" y="92.5">2</text>
<text x="248.2" y="95">3</text>
<text x="49.5" y="98.8">10</text>
<text x="49.5" y="96.3">11</text>
<text x="70.4" y="96.3">9</text>
<text x="159.8" y="99.1" transform="rotate(-90 159.8 99.1)">20</text>
<text x="210.1" y="100.1">5</text>
<text x="210.1" y="97.5">6</text>
<text x="227.3" y="97.5">11</text>
<text x="227.3" y="100.1">13</text>
<text x="248.2" y="97.5">4</text>
<text x="248.2" y="100.1">5</text>
<text x="49.5" y="106.4">13</text>
<text x="49.5" y="103.9">14</text>
<text x="69.8" y="103.9">12</text>
<text x="149.2" y="102.6">3</text>
<text x="149.2" y="105.2">4</text>
<text x="149.2" y="107.7">7</text>
<text x="169.5" y="102.6">2</text>
<text x="169.5" y="105.2">5</text>
<text x="169.5" y="107.7">6</text>
<text x="210.1" y="107.7">2</text>
<text x="210.1" y="105.2">3</text>
<text x="210.1" y="102.6">4</text>
<text x="227.3" y="102.6">14</text>
<text x="227.3" y="105.2">15</text>
<text x="227.3" y="107.7">16</text>
<text x="247.6" y="102.6">10</text>
<text x="247.6" y="105.2">11</text>
<text x="247.6" y="107.7">12</text>
<text x="50.1" y="111.5">1</text>
<text x="148.5" y="112.8">13</text>
<text x="149.2" y="110.2">8</text>
<text x="168.9" y="112.8">12</text>
<text x="169.5" y="110.2">9</text>
<text x="209.5" y="112.8">23</text>
<text x="210.1" y="110.2">1</text>
<text x="227.3" y="110.2">17</text>
<text x="247.6" y="110.2">14</text>
<text x="49.5" y="114">15</text>
<text x="148.5" y="115.3">14</text>
<text x="148.5" y="117.9">17</text>
<text x="168.9" y="115.3">15</text>
<text x="168.9" y="117.9">16</text>
<text x="209.5" y="117.9">19</text>
<text x="209.5" y="115.3">22</text>
<text x="247.6" y="115.3">15</text>
<text x="248.2" y="117.9">7</text>
<text x="60.7" y="120.1" transform="rotate(-90 60.7 120.1)">8</text>
<text x="120" y="125.5">13</text>
<text x="131.4" y="125.5">12</text>
<text x="148.5" y="125.5">11</text>
<text x="148.5" y="120.4">18</text>
<text x="168.9" y="120.4">19</text>
<text x="209.5" y="124.2">18</text>
<text x="209.5" y="121.7">21</text>
<text x="248.2" y="120.4">6</text>
<text x="248.2" y="125.5">9</text>
<text x="56.4" y="131.8">2</text>
<text x="67.1" y="128.3" transform="rotate(-90 67.1 128.3)">16</text>
<text x="76.8" y="131.8">4</text>
<text x="149.2" y="128">1</text>
<text x="209.5" y="126.7">20</text>
<text x="258.8" y="131.5" transform="rotate(-90 258.8 131.5)">8</text>
<text x="56.4" y="134.4">3</text>
<text x="128" y="134.1" transform="rotate(-90 128 134.1)">1</text>
<text x="130.1" y="136.9">2</text>
<text x="159.8" y="134.7" transform="rotate(-90 159.8 134.7)">10</text>
<text x="219.5" y="135.9" transform="rotate(-90 219.5 135.9)">12</text>
<text x="56.4" y="139.4">5</text>
<text x="56.4" y="142">6</text>
<text x="76.8" y="139.4">7</text>
<text x="128" y="141.7" transform="rotate(-90 128 141.7)">3</text>
<text x="55.8" y="149.6">10</text>
<text x="55.8" y="147.1">11</text>
<text x="76.8" y="147.1">9</text>
<text x="55.8" y="154.7">14</text>
<text x="76.2" y="154.7">12</text>
<text x="55.8" y="157.2">13</text>
<text x="55.8" y="164.8">15</text>
<text x="56.4" y="162.3">1</text>
<text x="67.1" y="170.9" transform="rotate(-90 67.1 170.9)">8</text>
</g>
<g font-size="1.8" fill="#725600">
<text x="94.7" y="27.5">RASCLKIN</text>
<text x="97.2" y="32.6">R/~{W}</text>
<text x="37.9" y="58">~{1000}</text>
<text x="241.5" y="93.6">CI</text>
<text x="277.1" y="91">TDAT</text>
<text x="241.5" y="96.1">SI</text>
<text x="194.5" y="119">CHARSET</text>
<text x="231.5" y="119">TDOTCLK</text>
<text x="234.9" y="116.4">~{LOAD}</text>
<text x="109.9" y="126.6">LTDAT</text>
<text x="181.8" y="126.6">LD7</text>
</g>
<g font-size="1.8" fill="#0000c2">
<text x="175.8" y="44">Text</text>
<text x="175.8" y="46.1">RAM</text>
<text x="163.3" y="63.6">check</text>
<text x="217.8" y="112.6">Font</text>
<text x="217.8" y="114.7">ROM</text>
</g>
<text font-size="1.8" fill="#009600" x="125.7" y="58.1">~{TRAMWE}</text>
</svg>
